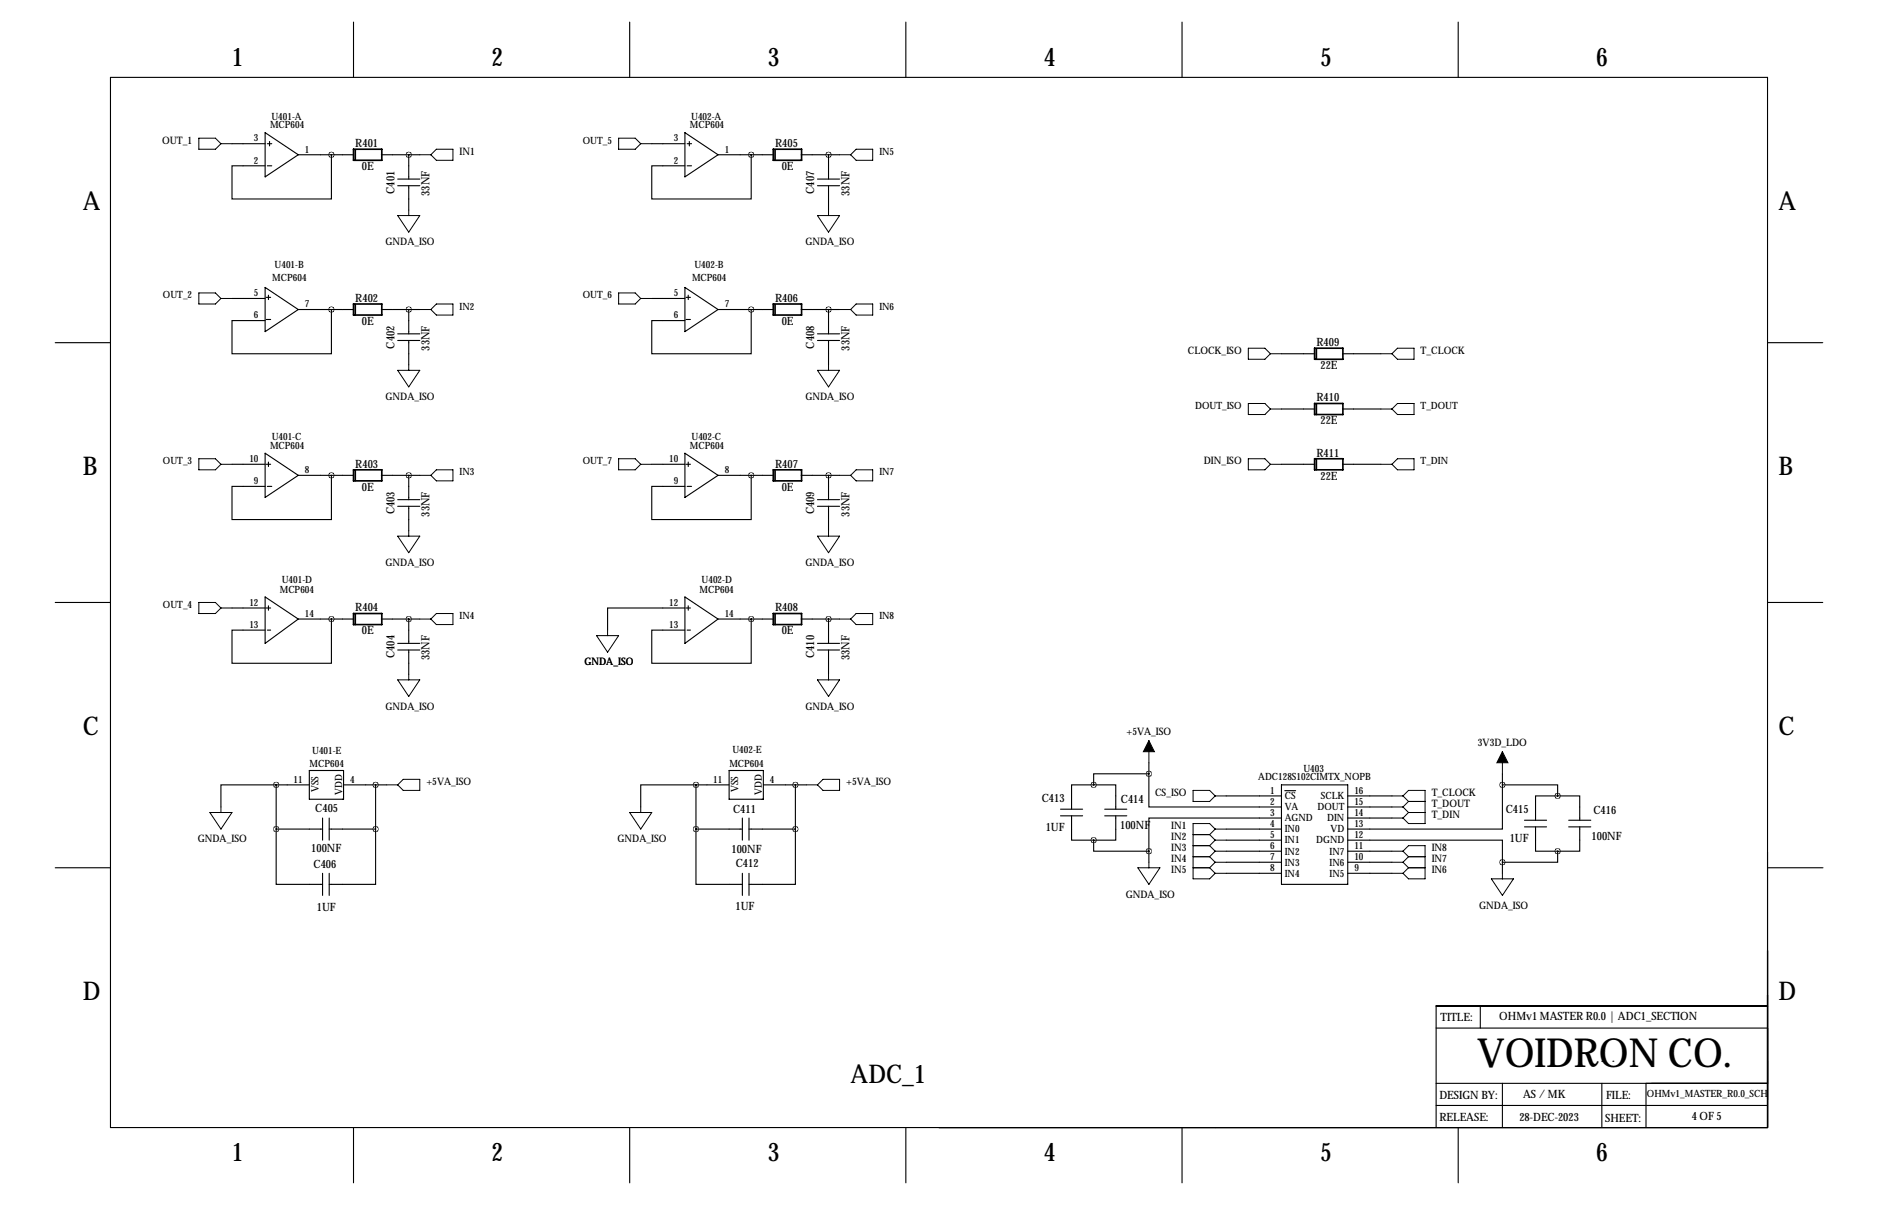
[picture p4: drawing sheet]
<svg xmlns="http://www.w3.org/2000/svg" width="432mm" height="279mm" viewBox="0 0 432 279" stroke-linecap="round" stroke-linejoin="round" font-family="sans-serif">
<g fill="none" stroke="#000" stroke-width=".25">
<path d="M25.4 17.8h381v241.3h-381zM81.3 5.1v12.7M144.8 5.1v12.7M208.3 5.1v12.7M271.8 5.1v12.7M335.3 5.1v12.7M53.3 33h7.7M61 30.5l7.6 5.1-7.6 5zM61.5 33h1M61.5 38.1h1M62 32.5v1M68.6 35.6h12.7"/>
<path d="M76.2 35.6v10.1h-22.9v-7.6h7.7M87.7 35.6h8.8M94 35.6v5.5M149.9 33h7.6M157.5 30.5l7.6 5.1-7.6 5zM158 33h1M158 38.1h1M158.5 32.5v1M165.1 35.6h12.7M172.7 35.6v10.1h-22.8v-7.6h7.6M184.2 35.6h8.8M190.5 35.6v5.5"/>
<path d="M91.4 41.1h5.1M91.4 42.7h5.1M94 42.7v5.6M188 41.1h5M188 42.7h5M190.5 42.7v5.6M12.7 78.7h12.7M53.3 68.6h7.7M61 66l7.6 5.1-7.6 5.1zM61.2 68.3h1M61.2 73.4h1M61.7 67.8v1"/>
<path d="M68.6 71.1h12.7M76.2 71.1v10.2h-22.9v-7.6h7.7M87.7 71.1h8.8M91.4 76.7h5.1M91.4 78.2h5.1M94 71.1v5.6M94 78.2v5.6M149.9 68.6h7.6M157.5 66l7.6 5.1-7.6 5.1zM157.7 68.3h1M157.7 73.4h1M158.2 67.8v1"/>
<path d="M165.1 71.1h12.7M172.7 71.1v10.2h-22.8v-7.6h7.6M184.2 71.1h8.8M188 76.7h5M188 78.2h5M190.5 71.1v5.6M190.5 78.2v5.6M406.4 78.7h12.7M294.6 81.3h7.7M294.6 94h7.7M308.7 81.3h8.8M308.7 94h8.8"/>
<path d="M53.3 106.7h7.7M61 104.1l7.6 5.1-7.6 5.1zM61.2 106.7h1M61.5 111.8h1M61.7 106.2v1M68.6 109.2h12.7M76.2 109.2v10.2h-22.9v-7.6h7.7M87.7 109.2h8.8M91.4 114.8h5.1M91.4 116.3h5.1M94 109.2v5.6M94 116.3v5.6"/>
<path d="M149.9 106.7h7.6M157.5 104.1l7.6 5.1-7.6 5.1zM157.7 106.7h1M158 111.8h1M158.2 106.2v1M165.1 109.2h12.7M172.7 109.2v10.2h-22.8v-7.6h7.6M184.2 109.2h8.8M188 114.8h5M188 116.3h5M190.5 109.2v5.6M190.5 116.3v5.6"/>
<path d="M294.6 106.7h7.7M308.7 106.7h8.8M12.7 138.4h12.7M53.3 139.7h7.7M61 137.2l7.6 5-7.6 5.6zM61.2 139.7h1M61.7 139.2v1M157.5 139.7h-17.8v5.1M157.5 137.2l7.6 5-7.6 5.6zM157.7 139.7h1M158.2 139.2v1M406.4 138.4h12.7"/>
<path d="M61.5 144.8h.7M68.6 142.2h12.7M76.2 142.2v10.2h-22.9v-7.6h7.7M87.7 142.2h8.8M91.4 147.8h5.1M91.4 149.4h5.1M94 142.2v5.6M94 149.4v5.5M158 144.8h.7M165.1 142.2h12.7M172.7 142.2v10.2h-22.8v-7.6h7.6M184.2 142.2h8.8"/>
<path d="M188 147.8h5M188 149.4h5M190.5 142.2v5.6M190.5 149.4v5.5M71.1 177h7.9v6.6h-7.9zM167.6 177h7.9v6.6h-7.9zM264.2 177.8v7.6h30.4M264.2 177.8h-12.7v2.5M264.2 175.3v2.5M345.4 177.8v2.5M12.7 199.4h12.7M63.5 190.5v12.7h10.7"/>
<path d="M63.5 180.3h-12.7v5.1M63.5 190.5h10.7M63.5 180.3h7.6M63.5 180.3v10.2M74.2 188v5M75.7 188v5M75.7 190.5h10.7M79 180.3h9.9M86.4 190.5v12.7h-10.7M86.4 180.3v10.2M160 190.5v12.7h10.7M160 180.3h-12.7v5.1"/>
<path d="M160 190.5h10.7M160 180.3h7.6M160 180.3v10.2M170.7 188v5M172.2 190.5h10.7M172.2 188v5M175.5 180.3h9.9M182.9 190.5v12.7h-10.7M182.9 180.3v10.2M243.8 187.5h5.1M243.8 185.9h5.1M246.4 187.5v5.5h5.1"/>
<path d="M251.5 180.3h-5.1v5.6M251.5 193v2.6h12.7M251.5 180.3h5v5.6M254 187.5h5.1M254 185.9h5.1M256.5 187.5v5.5h-5M264.2 195.6v2.5M281.9 190.5h12.7M281.9 182.9h12.7M281.9 193h12.7M281.9 195.6h12.7M281.9 198.1h12.7"/>
<path d="M294.6 188h-30.4v7.6M294.6 180.3h15.3v22.9h-15.3zM295.4 181.7h2.5M309.9 193h35.5v5.1M309.9 182.9h10.1M309.9 185.4h10.1M309.9 188h10.1M309.9 195.6h10.1M309.9 198.1h10.1M345.4 180.3v10.2h-35.5M345.4 180.3h12.7v2.6M345.4 198.1v2.6"/>
<path d="M350.5 190h5.1M350.5 188.5h5.1M353.1 190v5.6h5M358.1 182.9h-5v5.6M358.1 182.9h5.1v5.6M358.1 195.6v2.5h-12.7M360.7 190h5.1M360.7 188.5h5.1M363.2 190v5.6h-5.1M406.5 199.4h12.7M74.2 200.7v5M75.7 200.7v5"/>
<path d="M170.7 200.7v5M172.2 200.7v5M281.9 200.7h12.7M309.9 200.7h10.1M330.2 236.2h76.2M340.4 231.1v5.1M406.4 231.1h-76.2v28M81.3 259.1v12.7M144.8 259.1v12.7M208.3 259.1v12.7M271.8 259.1v12.7M330.2 248.9h76.2"/>
<path d="M330.2 254h76.2M335.3 259.1v12.7M345.4 248.9v10.2M368.3 243.8h.1M368.3 248.9v10.2M370.8 243.8h.1M378.5 248.9v10.2"/>
</g>
<g fill="none" stroke="#000" stroke-width=".38">
<path d="M81.3 34.3h6.5v2.5h-6.5zM81.7 34.4v2.4M177.8 34.3h6.5v2.5h-6.5zM178.2 34.4v2.4M81.3 69.8h6.5v2.6h-6.5zM81.7 70v2.4M177.8 69.8h6.5v2.6h-6.5zM178.2 70v2.4M302.3 80h6.5v2.5h-6.5zM302.3 92.7h6.5v2.5h-6.5zM302.7 80.1v2.4M302.7 92.8v2.4"/>
<path d="M81.3 107.9h6.5v2.6h-6.5zM81.7 108.1v2.4M177.8 107.9h6.5v2.6h-6.5zM178.2 108.1v2.4M302.3 105.4h6.5v2.5h-6.5zM302.7 105.5v2.4M81.3 141h6.5v2.5h-6.5zM81.7 141.1v2.4M177.8 141h6.5v2.5h-6.5zM178.2 141.1v2.4"/>
</g>
<g fill="none" stroke="#000" stroke-width=".23">
<path d="M45.7 31.8h3.8l1.3 1.2-1.3 1.3h-3.8zM50.8 33h2.5M96.5 35.6h2.6M99.1 35.6l1.2-1.3h3.8v2.5h-3.8zM142.2 31.8h3.8l1.3 1.2-1.3 1.3h-3.8zM147.3 33h2.6M193 35.6h2.6M195.6 35.6l1.2-1.3h3.9v2.5h-3.9zM91.4 49.5h5.1l-2.5 3.8zM94 48.3v1.2M188 49.5h5l-2.5 3.8zM190.5 48.3v1.2"/>
<path d="M45.7 67.3h3.8l1.3 1.3-1.3 1.2h-3.8zM50.8 68.6h2.5M96.5 71.1h2.6M99.1 71.1l1.2-1.3h3.8v2.6h-3.8zM142.2 67.3h3.8l1.3 1.3-1.3 1.2h-3.8zM147.3 68.6h2.6M193 71.1h2.6M196.8 69.8h3.9v2.6h-3.9l-1.2-1.3zM91.4 85.1h5.1l-2.5 3.8zM94 83.8v1.3M188 85.1h5l-2.5 3.8zM190.5 83.8v1.3"/>
<path d="M287 80h3.8l1.3 1.3-1.3 1.2h-3.8zM287 92.7h3.8l1.3 1.3-1.3 1.2h-3.8zM292.1 81.3h2.5M292.1 94h2.5M317.5 81.3h2.5M317.5 94h2.5M321.3 80h3.8v2.5h-3.8l-1.3-1.2zM321.3 92.7h3.8v2.5h-3.8l-1.3-1.2zM45.7 105.4h3.8l1.3 1.3-1.3 1.2h-3.8zM50.8 106.7h2.5M96.5 109.2h2.6M99.1 109.2l1.2-1.3h3.8v2.6h-3.8z"/>
<path d="M142.2 105.4h3.8l1.3 1.3-1.3 1.2h-3.8zM147.3 106.7h2.6M193 109.2h2.6M196.8 107.9h3.9v2.6h-3.9l-1.2-1.3zM287 105.4h3.8l1.3 1.3-1.3 1.2h-3.8zM292.1 106.7h2.5M317.5 106.7h2.5M321.3 105.4h3.8v2.5h-3.8l-1.3-1.2zM45.7 138.4h3.8l1.3 1.3-1.3 1.3h-3.8zM50.8 139.7h2.5M91.4 123.2h5.1l-2.5 3.8zM94 121.9v1.3"/>
<path d="M188 123.2h5l-2.5 3.8zM190.5 121.9v1.3M91.4 156.2h5.1l-2.5 3.8zM94 154.9v1.3M96.5 142.2h2.6M99.1 142.2l1.2-1.2h3.8v2.5h-3.8zM137.2 146h5l-2.5 3.9zM139.7 144.8v1.2M188 156.2h5l-2.5 3.8zM190.5 154.9v1.3M193 142.2h2.6M196.8 141h3.9v2.5h-3.9l-1.2-1.3z"/>
<path d="M92.7 179.1h3.8v2.5h-3.8l-1.3-1.3zM264.2 170.2v5.1M345.4 172.7v5.1M48.3 186.7h5l-2.5 3.8zM50.8 185.4v1.3M88.9 180.3h2.5M144.8 186.7h5.1l-2.6 3.8zM147.3 185.4v1.3M185.4 180.3h2.6M188 180.3l1.2-1.2h3.8v2.5h-3.8zM261.6 199.4h5.1l-2.5 3.8zM264.2 198.1v1.3"/>
<path d="M274.3 181.6h3.8l1.3 1.3-1.3 1.2h-3.8zM274.3 191.8h3.8M274.3 194.3h3.8M274.3 196.8h3.8M274.3 199.4h3.8M278.1 191.8l1.3 1.2M278.1 194.3l1.3 1.3M278.1 196.8l1.3 1.3M278.1 199.4l1.3 1.3M279.4 182.9h2.5M279.4 190.5l-1.3-1.3h-3.8v12.7h3.8l1.3-1.2M279.4 190.5h2.5"/>
<path d="M279.4 190.5l-1.3 1.3M279.4 193h2.5M279.4 193l-1.3 1.3M279.4 195.6h2.5M279.4 195.6l-1.3 1.2M279.4 198.1h2.5M279.4 198.1l-1.3 1.3M320 182.9h2.6M320 195.6h2.6M320 198.1h2.6M320 188h2.6M320 185.4h2.6"/>
<path d="M322.6 182.9l1.2-1.3h3.9v7.6h-3.9l-1.2-1.2M322.6 195.6l1.2-1.3h3.9v7.6h-3.9l-1.2-1.2M322.6 198.1l1.2 1.3M322.6 195.6l1.2 1.2M322.6 185.4l1.2 1.3M322.6 182.9l1.2 1.2M323.8 186.7h3.9M323.8 184.1h3.9M323.8 196.8h3.9M323.8 199.4h3.9M323.8 199.4l-1.2 1.3M323.8 196.8l-1.2 1.3"/>
<path d="M323.8 186.7l-1.2 1.3M323.8 184.1l-1.2 1.3M279.4 200.7h2.5M320 200.7h2.6M342.9 201.9h5.1l-2.6 3.8zM345.4 200.7v1.2"/>
</g>
<path d="M264.2 170.2l1.2 2.5h-2.5zM345.4 172.7l1.3 2.6h-2.5z" fill="#000" stroke="#000" stroke-width=".23"/>
<path d="M93.9 35.6a.05 .05 0 0 0 .1 0 .05 .05 0 0 0-.1 0zM93.9 71.1a.05 .05 0 0 0 .1 0 .05 .05 0 0 0-.1 0zM93.9 109.2a.05 .05 0 0 0 .1 0 .05 .05 0 0 0-.1 0zM93.9 142.2a.05 .05 0 0 0 .1 0 .05 .05 0 0 0-.1 0zM86.3 190.5a.05 .05 0 0 0 .1 0 .05 .05 0 0 0-.1 0zM86.3 180.3a.05 .05 0 0 0 .1 0 .05 .05 0 0 0-.1 0zM172.7 142.2a.05 .05 0 0 0 .1 0 .05 .05 0 0 0-.1 0zM172.7 109.2a.05 .05 0 0 0 .1 0 .05 .05 0 0 0-.1 0zM172.7 35.6a.05 .05 0 0 0 .1 0 .05 .05 0 0 0-.1 0zM172.7 71.1a.05 .05 0 0 0 .1 0 .05 .05 0 0 0-.1 0zM182.8 190.5a.05 .05 0 0 0 .1 0 .05 .05 0 0 0-.1 0zM182.8 180.3a.05 .05 0 0 0 .1 0 .05 .05 0 0 0-.1 0zM160 190.5a.05 .05 0 0 0 .1 0 .05 .05 0 0 0-.1 0zM160 180.3a.05 .05 0 0 0 .1 0 .05 .05 0 0 0-.1 0zM251.4 193a.05 .05 0 0 0 .1 0 .05 .05 0 0 0-.1 0zM264.1 195.6a.05 .05 0 0 0 .1 0 .05 .05 0 0 0-.1 0zM251.4 180.3a.05 .05 0 0 0 .1 0 .05 .05 0 0 0-.1 0zM264.1 177.8a.05 .05 0 0 0 .1 0 .05 .05 0 0 0-.1 0zM358.1 182.9a.05 .05 0 0 0 .1 0 .05 .05 0 0 0-.1 0zM345.4 180.3a.05 .05 0 0 0 .1 0 .05 .05 0 0 0-.1 0zM358.1 195.6a.05 .05 0 0 0 .1 0 .05 .05 0 0 0-.1 0zM345.4 198.1a.05 .05 0 0 0 .1 0 .05 .05 0 0 0-.1 0z" fill="#000" stroke="#000" stroke-width="1.3"/>
<text font-size="9.2" x="339.6" y="245.2">VOIDRON CO.</text>
<g font-size="5.9">
<text x="53.3" y="15.2">1</text>
<text x="113" y="15.2">2</text>
<text x="176.5" y="15.2">3</text>
<text x="240" y="15.2">4</text>
<text x="303.5" y="15.2">5</text>
<text x="367" y="15.2">6</text>
<text x="19" y="48.3">A</text>
<text x="408.9" y="48.3">A</text>
<text x="19" y="109.2">B</text>
<text x="408.9" y="109.2">B</text>
<text x="19" y="168.9">C</text>
<text x="408.9" y="168.9">C</text>
<text x="19" y="229.9">D</text>
<text x="408.9" y="229.9">D</text>
<text x="195.6" y="248.9">ADC_1</text>
<text x="53.3" y="266.7">1</text>
<text x="113" y="266.7">2</text>
<text x="176.5" y="266.7">3</text>
<text x="240" y="266.7">4</text>
<text x="303.5" y="266.7">5</text>
<text x="367" y="266.7">6</text>
</g>
<g font-size="2.6">
<text x="81.7" y="33.8">R401</text>
<text x="178.2" y="33.8">R405</text>
<text x="83.2" y="39.1">0E</text>
<text x="179.7" y="39.1">0E</text>
<text x="90.7" y="44.5" transform="rotate(-90 90.7 44.5)">C401</text>
<text x="98.8" y="45" transform="rotate(-90 98.8 45)">33NF</text>
<text x="187.2" y="44.5" transform="rotate(-90 187.2 44.5)">C407</text>
<text x="195.3" y="45" transform="rotate(-90 195.3 45)">33NF</text>
<text x="81.7" y="69.3">R402</text>
<text x="178.2" y="69.3">R406</text>
<text x="83.2" y="74.7">0E</text>
<text x="179.7" y="74.7">0E</text>
<text x="90.7" y="80.1" transform="rotate(-90 90.7 80.1)">C402</text>
<text x="98.8" y="80.6" transform="rotate(-90 98.8 80.6)">33NF</text>
<text x="187.2" y="80.1" transform="rotate(-90 187.2 80.1)">C408</text>
<text x="195.3" y="80.6" transform="rotate(-90 195.3 80.6)">33NF</text>
<text x="302.7" y="79.5">R409</text>
<text x="303.6" y="84.8">22E</text>
<text x="302.7" y="92.2">R410</text>
<text x="303.6" y="97.5">22E</text>
<text x="81.7" y="107.4">R403</text>
<text x="178.2" y="107.4">R407</text>
<text x="302.7" y="104.9">R411</text>
<text x="83.2" y="112.8">0E</text>
<text x="179.7" y="112.8">0E</text>
<text x="303.6" y="110.2">22E</text>
<text x="90.7" y="118.2" transform="rotate(-90 90.7 118.2)">C403</text>
<text x="98.8" y="118.7" transform="rotate(-90 98.8 118.7)">33NF</text>
<text x="187.2" y="118.2" transform="rotate(-90 187.2 118.2)">C409</text>
<text x="195.3" y="118.7" transform="rotate(-90 195.3 118.7)">33NF</text>
<text x="81.7" y="140.5">R404</text>
<text x="178.2" y="140.5">R408</text>
<text x="83.2" y="145.8">0E</text>
<text x="179.7" y="145.8">0E</text>
<text x="90.7" y="151.2" transform="rotate(-90 90.7 151.2)">C404</text>
<text x="98.8" y="151.7" transform="rotate(-90 98.8 151.7)">33NF</text>
<text x="187.2" y="151.2" transform="rotate(-90 187.2 151.2)">C410</text>
<text x="195.3" y="151.7" transform="rotate(-90 195.3 151.7)">33NF</text>
<text x="239.5" y="184.3">C413</text>
<text x="257.7" y="184.6">C414</text>
<text x="72.5" y="186.6">C405</text>
<text x="168.6" y="186.7">C411</text>
<text x="240.4" y="191">1UF</text>
<text x="257.5" y="190.6">100NF</text>
<text x="346.2" y="186.9">C415</text>
<text x="366.4" y="187">C416</text>
<text x="71.6" y="195.8">100NF</text>
<text x="168.2" y="195.9">100NF</text>
<text x="347.1" y="193.5">1UF</text>
<text x="366" y="192.9">100NF</text>
<text x="72.1" y="199.4">C406</text>
<text x="169.2" y="199.3">C412</text>
<text x="72.8" y="209.2">1UF</text>
<text x="169.1" y="209">1UF</text>
<text x="331.2" y="234.7">TITLE:</text>
<text x="344.7" y="234.4">OHMv1 MASTER R0.0 | ADC1_SECTION</text>
<text x="331" y="252.5">DESIGN BY:</text>
<text x="331" y="257.6">RELEASE:</text>
<text x="349.4" y="257.5">28-DEC-2023</text>
<text x="350.2" y="252.3">AS / MK</text>
<text x="369.1" y="257.8">SHEET:</text>
<text x="369.3" y="252.5">FILE:</text>
<text x="389" y="257.4">4 OF 5</text>
</g>
<g font-size="2.4">
<text x="37.3" y="33">OUT_1</text>
<text x="105.7" y="35.6">IN1</text>
<text x="88.6" y="56.4">GNDA_ISO</text>
<text x="185.2" y="56.4">GNDA_ISO</text>
<text x="273.1" y="81.3">CLOCK_ISO</text>
<text x="326.6" y="81.3">T_CLOCK</text>
<text x="88.6" y="91.9">GNDA_ISO</text>
<text x="185.2" y="91.9">GNDA_ISO</text>
<text x="276.8" y="106.7">DIN_ISO</text>
<text x="88.6" y="130">GNDA_ISO</text>
<text x="185.2" y="130">GNDA_ISO</text>
<text x="134.4" y="152.9">GNDA_ISO</text>
<text x="88.6" y="163.1">GNDA_ISO</text>
<text x="185.2" y="163.1">GNDA_ISO</text>
<text x="259" y="168.9">+5VA_ISO</text>
<text x="339.8" y="171.4">3V3D_LDO</text>
<text x="98" y="180.3">+5VA_ISO</text>
<text x="194.6" y="180.3">+5VA_ISO</text>
<text x="265.6" y="182.9">CS_ISO</text>
<text x="329.2" y="185.4">T_DOUT</text>
<text x="329.2" y="182.9">T_CLOCK</text>
<text x="269.3" y="190.5">IN1</text>
<text x="329.2" y="188">T_DIN</text>
<text x="45.5" y="193.5">GNDA_ISO</text>
<text x="142" y="193.5">GNDA_ISO</text>
<text x="269.3" y="193">IN2</text>
<text x="269.3" y="195.6">IN3</text>
<text x="329.2" y="195.6">IN8</text>
<text x="269.3" y="198.1">IN4</text>
<text x="269.3" y="200.7">IN5</text>
<text x="329.2" y="200.7">IN6</text>
<text x="329.2" y="198.1">IN7</text>
<text x="258.8" y="206.2">GNDA_ISO</text>
<text x="340.1" y="208.8">GNDA_ISO</text>
</g>
<g font-size="2.3">
<text x="62.1" y="29.5">MCP604</text>
<text x="62.4" y="27.5">U401-A</text>
<text x="158.6" y="29.5">MCP604</text>
<text x="158.9" y="27.5">U402-A</text>
<text x="58.4" y="32.5">3</text>
<text x="70.1" y="35.1">1</text>
<text x="134" y="33">OUT_5</text>
<text x="154.9" y="32.5">3</text>
<text x="166.6" y="35.1">1</text>
<text x="202.2" y="35.6">IN5</text>
<text x="58.4" y="37.6">2</text>
<text x="154.9" y="37.6">2</text>
<text x="62.6" y="64.5">MCP604</text>
<text x="63.1" y="61.7">U401-B</text>
<text x="159.1" y="64.5">MCP604</text>
<text x="159.7" y="61.7">U402-B</text>
<text x="37.5" y="68.6">OUT_2</text>
<text x="58.4" y="68.1">5</text>
<text x="70.1" y="70.6">7</text>
<text x="105.7" y="71.1">IN2</text>
<text x="134" y="68.6">OUT_6</text>
<text x="154.9" y="68.1">5</text>
<text x="166.6" y="70.6">7</text>
<text x="202.2" y="71.1">IN6</text>
<text x="58.4" y="73.2">6</text>
<text x="154.9" y="73.2">6</text>
<text x="274.8" y="94">DOUT_ISO</text>
<text x="326.6" y="94">T_DOUT</text>
<text x="62.5" y="101">U401-C</text>
<text x="159" y="101">U402-C</text>
<text x="37.5" y="106.7">OUT_3</text>
<text x="57.3" y="106.2">10</text>
<text x="62.1" y="103.1">MCP604</text>
<text x="134" y="106.7">OUT_7</text>
<text x="153.8" y="106.2">10</text>
<text x="158.6" y="103.1">MCP604</text>
<text x="326.6" y="106.7">T_DIN</text>
<text x="58.4" y="111.3">9</text>
<text x="70.1" y="108.7">8</text>
<text x="105.7" y="109.2">IN3</text>
<text x="154.9" y="111.3">9</text>
<text x="166.6" y="108.7">8</text>
<text x="202.2" y="109.2">IN7</text>
<text x="64.3" y="136.2">MCP604</text>
<text x="64.8" y="134">U401-D</text>
<text x="160.8" y="136.2">MCP604</text>
<text x="161.3" y="134">U402-D</text>
<text x="37.5" y="139.7">OUT_4</text>
<text x="57.3" y="139.2">12</text>
<text x="70.1" y="141.7">14</text>
<text x="105.7" y="142.2">IN4</text>
<text x="153.8" y="139.2">12</text>
<text x="166.6" y="141.7">14</text>
<text x="202.2" y="142.2">IN8</text>
<text x="57.3" y="144.3">13</text>
<text x="153.8" y="144.3">13</text>
<text x="71.8" y="173.2">U401-E</text>
<text x="168.4" y="173">U402-E</text>
<text x="67.5" y="179.8">11</text>
<text x="71.2" y="176.3">MCP604</text>
<text x="80.5" y="179.8">4</text>
<text x="164" y="179.8">11</text>
<text x="167.7" y="176.3">MCP604</text>
<text x="177" y="179.8">4</text>
<text x="289.3" y="179.3">ADC128S102CIMTX_NOPB</text>
<text x="299.7" y="177.3">U403</text>
<text x="73.2" y="182" transform="rotate(-90 73.2 182)">VSS</text>
<text x="78.6" y="182.6" transform="rotate(-90 78.6 182.6)">VDD</text>
<text x="169.7" y="182" transform="rotate(-90 169.7 182)">VSS</text>
<text x="175.2" y="182.6" transform="rotate(-90 175.2 182.6)">VDD</text>
<text x="292.1" y="182.4">1</text>
<text x="292.1" y="184.9">2</text>
<text x="295.4" y="183.6">CS</text>
<text x="303.7" y="183.6">SCLK</text>
<text x="311.4" y="184.9">15</text>
<text x="311.4" y="182.4">16</text>
<text x="292.1" y="187.5">3</text>
<text x="292.1" y="190">4</text>
<text x="295.4" y="186.2">VA</text>
<text x="295.4" y="188.7">AGND</text>
<text x="295.4" y="191.3">IN0</text>
<text x="302.9" y="186.2">DOUT</text>
<text x="305.2" y="188.7">DIN</text>
<text x="306" y="191.3">VD</text>
<text x="311.4" y="190">13</text>
<text x="311.4" y="187.5">14</text>
<text x="292.1" y="192.5">5</text>
<text x="292.1" y="195.1">6</text>
<text x="292.1" y="197.6">7</text>
<text x="295.4" y="193.8">IN1</text>
<text x="295.4" y="196.3">IN2</text>
<text x="302.7" y="193.8">DGND</text>
<text x="305.7" y="196.3">IN7</text>
<text x="311.4" y="197.6">10</text>
<text x="311.4" y="195.1">11</text>
<text x="311.4" y="192.5">12</text>
<text x="292.1" y="200.2">8</text>
<text x="295.4" y="198.9">IN3</text>
<text x="295.4" y="201.4">IN4</text>
<text x="305.7" y="201.4">IN5</text>
<text x="305.7" y="198.9">IN6</text>
<text x="311.4" y="200.2">9</text>
<text x="378.7" y="252.1">OHMv1_MASTER_R0.0_SCH</text>
</g>
</svg>
